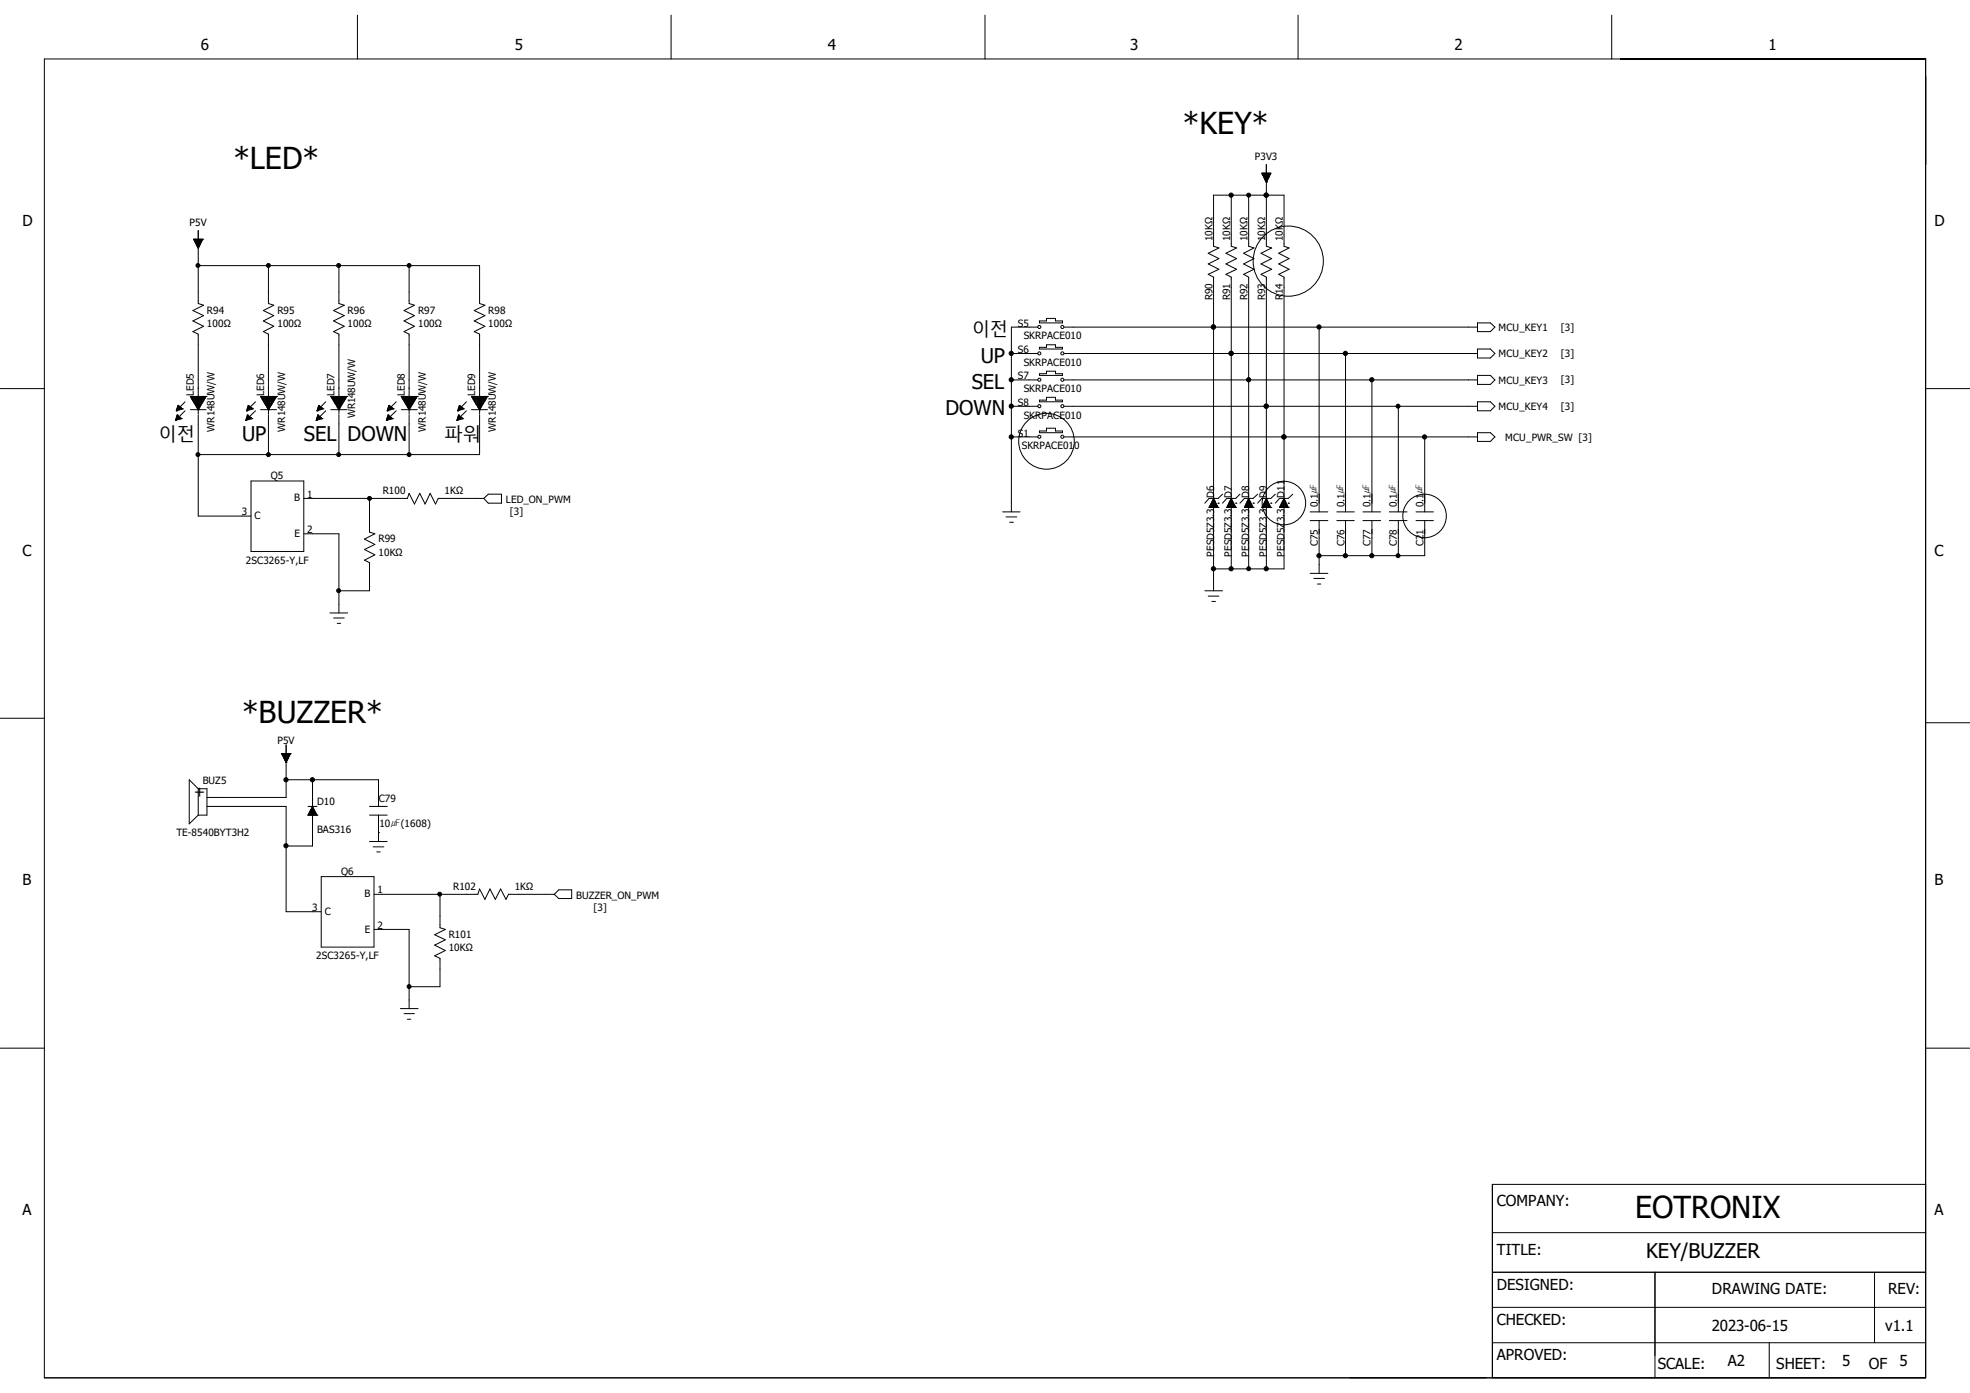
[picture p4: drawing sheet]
<svg xmlns="http://www.w3.org/2000/svg" width="297mm" height="210mm" viewBox="0 0 297 210" stroke-linecap="round" stroke-linejoin="round" font-family="sans-serif">
<g fill="none" stroke="#000" stroke-width=".15">
<path d="M6.7 8.9h283.6v198.8h-283.6zM53.9 2.3v6.6M101.2 2.3v6.6M148.5 2.3v6.6M195.7 2.3v6.6M243 2.3v6.6M29.2 36.1h.1M29.2 36.1l.7 1.3 .7-1.3M29.2 36.1h1.4M29.3 36.1v.1h1.2M29.3 36.2h1.2M29.3 36.2h1.1"/>
<path d="M29.3 36.1v.2h1.1M29.4 36.1v.3h1v-.3M29.4 36.4h1M29.4 36.1v.4h.9M29.4 36.5h1M29.5 36.6h.8M29.5 36.1v.5h.8v-.5M29.5 36.7h.8M29.5 36.1v.6h.7M29.6 36.8h.6M29.6 36.1v.8M29.6 36.1v.9"/>
<path d="M29.6 37h.5M29.6 36.9h.5M29.7 37h.4M29.7 36.1v1M29.7 37.1h.4M29.8 36.1v1.1h.2M29.8 37.2h.2M29.8 36.1v1.2h.1M29.8 36.1v1.3h.1M29.9 34.8v11l.8 .2-1.6 .8 1.6 .8-1.6 .8 1.6 .8-1.6 .8 .8 .4v12M29.9 36.1v1.2M30 36.1v1.2h-.2"/>
<path d="M30 36.1v1M30.1 36.1v.9h-.4M30.1 36.1v.8M30.2 36.1v.7h-.7M30.2 36.1v.6M30.3 36.1v.4M30.4 36.1v.2M30.5 36.1v.1M30.6 36.1h.1M185.6 29.4v7.7l.8 .3-1.6 .8 1.6 .8-1.6 .8 1.6 .8-1.6 .8 .8 .4v44M188.3 29.4v7.7l.8 .3-1.6 .8 1.6 .8-1.6 .8 1.6 .8-1.6 .8 .8 .4v44M190.2 26.1h1.4l-.7 1.4z"/>
<path d="M190.3 26.2h1.2M190.3 26.1v.1h1.3v-.1M190.4 26.1v.2h1.1M190.4 26.1v.3M190.4 26.5h1M190.5 26.1v.4h.9v-.4M190.5 26.1v.5h.8v-.5M190.5 26.5h.9M190.5 26.1v.7M190.5 26.7h.8M190.6 26.8h.7M190.6 26.1v.8h.6"/>
<path d="M190.7 26.1v.9h.5M190.7 26.1v1M190.8 27.1h.3M190.8 26.1v1.1M190.8 26.1v1.2M190.8 27.2h.3M190.8 27.3h.2M190.9 26.1v1.3h.1M190.9 27.5h.1M190.9 29.4h.1M190.9 24.8v12.3l.8 .3-1.6 .8 1.6 .8-1.6 .8 1.6 .8-1.6 .8 .8 .4v44M191 26.1v1.2h-.1"/>
<path d="M191.1 26.1v1.2h-.3M191.1 26.1v1h-.3M191.1 26.1v.9h-.4M191.2 26.1v.8h-.5M191.3 26.1v.7h-.7M191.3 26.1v.6h-.8M191.4 26.1v.3h-1M191.5 26.1v.2h-1.1M0 58.6h6.7M28.7 59.8h.1M28.7 59.8h2.4M28.7 59.8l1.2 2"/>
<path d="M28.8 59.9h2.2M28.8 59.8v.2M29 59.8v.4M29.1 59.8v.7h1.6v-.7M29.2 59.8v.9M29.4 59.8v1.1M29.5 59.8v1.3h.8v-1.3M29.6 59.8v1.6h.5M29.8 59.8v1.8M29.9 40h42.4v5.8l.8 .2-1.6 .8 1.6 .8-1.6 .8 1.6 .8-1.6 .8 .8 .4v12M30 59.8v1.8M30.1 59.8v1.5"/>
<path d="M30.4 59.8v1.1M30.6 59.8v.9M30.8 59.8v.4M30.9 59.8v.2M31.1 59.8h.1M31.1 59.8l-1.2 2M39.3 59.8h.1M39.3 59.8h2.4M39.3 59.8l1.2 2M39.4 59.9h2.2M39.4 59.8v.2M39.5 59.8v.4"/>
<path d="M39.7 59.8v.7h1.6v-.7M39.8 59.8v.9M40 59.8v1.1M40.1 59.8v1.3h.8v-1.3M40.2 59.8v1.6M40.3 59.8v1.8M40.5 40v5.8l.8 .2-1.6 .8 1.6 .8-1.6 .8 1.6 .8-1.6 .8 .8 .4v12M40.6 59.8v1.8M40.7 59.8v1.5M41 59.8v1.1M41.1 59.8v.9M41.4 59.8v.4"/>
<path d="M41.6 59.8v.2M41.7 59.8h.1M41.7 59.8l-1.2 2M49.9 59.8h.1M49.9 59.8h2.4M49.9 59.8l1.2 2M50 59.9h2.2M50 59.8v.2M50.2 59.8v.4M50.3 59.8v.7h1.6v-.7M50.4 59.8v.9M50.6 59.8v1.1"/>
<path d="M50.7 59.8v1.3h.8v-1.3M50.8 59.8v1.6h.6M51 59.8v1.8M51.1 40v5.8l.8 .2-1.6 .8 1.6 .8-1.6 .8 1.6 .8-1.6 .8 .8 .4v12M51.2 59.8v1.8M51.4 59.8v1.5M51.6 59.8v1.1M51.7 59.8v.9M52 59.8v.4M52.2 59.8v.2M52.3 59.8h.1M52.3 59.8l-1.2 2"/>
<path d="M60.5 59.8h.1M60.5 59.8h2.4M60.5 59.8l1.2 2M60.6 59.9h2.2M60.6 59.8v.2M60.7 59.8v.4M60.9 59.8v.7h1.6v-.7M61 59.8v.9M61.2 59.8v1.1M61.3 59.8v1.3h.8v-1.3M61.4 59.8v1.6h.5M61.6 59.8v1.8"/>
<path d="M61.7 40v5.8l.8 .2-1.6 .8 1.6 .8-1.6 .8 1.6 .8-1.6 .8 .8 .4v12M61.8 59.8v1.8M61.9 59.8v1.5M62.2 59.8v1.1M62.4 59.8v.9M62.6 59.8v.4M62.8 59.8v.2M62.9 59.8h.1M62.9 59.8l-1.2 2M71.1 59.8h.1M71.1 59.8h2.4M71.1 59.8l1.2 2"/>
<path d="M71.2 59.9h2.2M71.2 59.8v.2M71.4 59.8v.4M71.5 59.8v.7h1.6v-.7M71.6 59.8v.9M71.8 59.8v1.1M71.9 59.8v1.3h.8v-1.3M72.1 59.8v1.6h.5M72.2 59.8v1.8M72.4 59.8v1.8M72.6 59.8v1.5M72.8 59.8v1.1"/>
<path d="M72.9 59.8v.9M73.2 59.8v.4M73.4 59.8v.2M73.5 59.8h.1M73.5 59.8l-1.2 2M152.5 53.3h4M152.5 57.3h4M156.5 49.3h-4v27.9M156.7 48.4h1.1v-.4h1.3v.4h1.1v.3h-3.5zM156.7 52.4h1.1v-.4h1.3v.4h1.1v.2h-3.5zM156.7 56.3h1.1v-.3h1.3v.3h1.1v.3h-3.5zM160.4 49.3h62.4"/>
<path d="M160.4 53.3h62.4M160.4 57.3h62.4M183 49.3h.1M185.6 53.3h.1M188.3 57.3h.1M198.9 49.3v27.9M202.9 53.3v23.9M206.8 57.3v19.9M222.8 48.7h1.9l.7 .6-.7 .7h-1.9zM222.8 52.6h1.9l.7 .7-.7 .7h-1.9zM222.8 56.6h1.9l.7 .7-.7 .7h-1.9zM290.3 58.6h6.7"/>
<path d="M26.5 63.4h.1M26.5 63.2h.5M26.5 63.1h.8M26.6 61.9h.1M26.6 62.8h.5M26.7 61.6h.8M26.7 62.7h.2M26.7 62.6h.1M26.7 62.6v.7M26.7 62.6l-.2 .8M26.7 62.6l.5 .3M26.8 61.4h.4"/>
<path d="M26.8 61.3h.2M26.8 61.1h.1M26.8 61.1l-.2 .8M26.8 61.1l.7 .5M26.8 61.1v.7M26.8 62.7v.5M27 61.3v.5M27 62.8v.4M27.1 61.3v.5h-.5M27.1 62.9v.3M27.2 61.4v.3M27.2 62.9v.3"/>
<path d="M27.2 62.9l.1 .2M27.2 62.9h-.6v.4M27.3 63.1h.1M27.3 61.7v-.2h-.6v.4M27.3 63.1l-.8 .3M27.5 61.6h.1M27.5 61.6l-.9 .3M27.9 60.6l-1.3 1.3M27.9 61.9l-1.3 1.3M28.7 61.8h2.4M28.9 60.1h2M28.9 60.2h1.9"/>
<path d="M29 60.3h1.8M29.2 60.6h1.4M29.3 60.7h1.2M29.3 60.9h1.1M29.4 61h1M29.5 61.3h.7M29.7 61.5h.4M29.8 61.6h.2M29.9 61.8h.1M29.9 62.6v15.2h7.9M37 63.4h.1M37.1 63.2h.4"/>
<path d="M37.1 63.1h.9M37.2 61.9h.1M37.3 62.8h.3M37.3 62.6h.1M37.3 61.6h.8M37.3 62.7h.2M37.3 62.6v.7M37.3 62.6l-.3 .8M37.3 62.6l.5 .3M37.4 61.4h.4M37.4 61.1h.1M37.4 61.3h.2"/>
<path d="M37.4 61.1l-.2 .8M37.4 61.1l.6 .4M37.4 61.1v.7M37.4 62.7v.5M37.5 61.3v.5M37.5 62.8v.4M37.7 61.3v.5h-.4M37.7 62.9v.3M37.8 62.9h-.6v.4M37.8 61.4v.3M37.8 62.9v.3M37.8 72.5h8v10.6h-8z"/>
<path d="M37.8 62.9l.2 .2M38 63.1h.1M38 61.5h-.7v.4M38 61.5l.1 .1M38 61.5v.2M38 63.1l-1 .3M38.1 61.6h.1M38.1 61.6l-.9 .3M38.5 60.6l-1.3 1.3M38.5 61.9l-1.3 1.3M39.3 61.8h2.4M39.5 60.1h2"/>
<path d="M39.5 60.2h1.9M39.6 60.3h1.8M39.8 60.6h1.4M39.8 60.7h1.3M39.9 60.9h1.2M40 61h1M40.2 61.3h.6M40.3 61.4h.4M40.3 61.5h.3M40.4 61.6h.2M40.5 61.8h.1M40.5 62.6v5.9"/>
<path d="M45.8 75.1h15.6l.3-.7 .8 1.6 .8-1.6 .8 1.6 .8-1.6 .8 1.6 .4-.9h6.8M47.7 63.4h.1M47.7 63.2h.5M47.8 63.1h.8M47.8 61.9h.1M47.8 62.8h.5M47.9 61.6h.8M47.9 62.7h.1v.5M47.9 62.6h.1M47.9 62.6v.7M47.9 62.6l-.2 .8M47.9 62.6l.5 .3"/>
<path d="M48 61.4h.4M48 61.3h.2M48 61.1h.1M48 61.1l-.2 .8M48 61.1l.6 .4M48 61.1v.7M48.2 61.3v.5M48.2 62.8v.4M48.3 61.3v.5h-.5M48.3 62.9v.3M48.4 62.9h-.6v.4M48.4 61.4v.3"/>
<path d="M48.4 62.9v.3M48.4 62.9l.2 .2M48.6 63.1h.1M48.6 61.5h-.7v.4M48.6 61.5l.1 .1M48.6 61.5v.2M48.6 63.1l-.9 .3M48.7 61.6h.1M48.7 61.6l-.9 .3M49.1 60.6l-1.3 1.3M49.1 61.9l-1.3 1.3M49.9 61.8h2.4"/>
<path d="M50.1 60.1h2M50.1 60.2h1.9M50.2 60.3h1.8M50.4 60.6h1.4M50.5 60.7h1.2M50.5 60.9h1.1M50.6 61h1M50.8 61.3h.6M50.9 61.5h.4M51 61.6h.2M51.1 61.8h.1M51.1 62.6v5.9"/>
<path d="M55.7 75.1v5.1l.8 .3-1.6 .8 1.6 .8-1.6 .7 1.6 .9-1.6 .8 .8 .3v4.3h-4.6M58.3 63.4h.1M58.3 63.2h.5M58.3 63.1h.9M58.4 61.9h.1M58.4 62.8h.4M58.5 62.6h.1M58.5 61.6h.8M58.5 62.7h.2M58.5 62.6v.7M58.5 62.6l-.2 .8M58.5 62.6l.5 .3"/>
<path d="M58.6 61.4h.4M58.6 61.1h.1M58.6 61.3h.2M58.6 61.1l-.2 .8M58.6 61.1l.6 .4M58.6 61.1v.7M58.6 62.7v.5M58.8 61.3v.5M58.8 62.8v.4M58.9 61.3v.5h-.5M58.9 62.9v.3M59 62.9h-.6v.4"/>
<path d="M59 61.4v.3M59 62.9v.3M59 62.9l.2 .2M59.2 63.1h.1M59.2 61.5h-.7v.4M59.2 61.5l.1 .1M59.2 61.5v.2M59.2 63.1l-.9 .3M59.3 61.6h.1M59.3 61.6l-.9 .3M59.7 60.6l-1.3 1.3M59.7 61.9l-1.3 1.3"/>
<path d="M60.5 61.8h2.4M60.7 60.1h2M60.7 60.2h2M60.8 60.3h1.8M61 60.6h1.4M61 60.7h1.3M61.1 60.9h1.2M61.2 61h1M61.4 61.3h.6M61.6 61.5h.2M61.6 61.6h.2M61.7 61.8h.1"/>
<path d="M61.7 62.6v5.9M68.9 63.4h.1M68.9 63.2h.5M69 63.1h.8M69 61.9h.1M69 62.8h.5M69.1 61.6h.8M69.1 62.7h.2v.5M69.1 62.6h.1M69.1 62.6v.7M69.1 62.6l-.2 .8M69.1 62.6l.5 .3"/>
<path d="M69.2 61.4h.4M69.2 61.3h.2M69.3 61.1h.1M69.3 61.1l-.3 .8M69.3 61.1l.5 .4M69.3 61.1v.7M69.4 61.3v.5M69.4 62.8v.4M69.5 61.3v.5h-.5M69.5 62.9v.3M69.6 62.9h-.6v.4M69.6 61.4v.3"/>
<path d="M69.6 62.9v.3M69.6 62.9l.2 .2M69.8 63.1h.1M69.8 61.5h-.7v.4M69.8 61.5l.1 .1M69.8 61.5v.2M69.8 63.1l-.9 .3M69.9 61.6h.1M69.9 61.6l-.9 .3M70.3 60.6l-1.3 1.3M70.3 61.9l-1.3 1.3M71.1 61.8h2.4"/>
<path d="M71.3 60.1h2M71.3 60.2h1.9M71.4 60.3h1.8M71.6 60.6h1.4M71.7 60.7h1.2M71.7 60.9h1.2M71.8 61h1M72 61.3h.6M72.1 61.5h.4M72.2 61.6h.1M72.3 61.8h.1M72.3 62.6v5.9h-42.4"/>
<path d="M72.9 75.1l.7-.6h2v1.4h-2zM151.2 77.2h2.6M151.7 77.9h1.6M152.2 78.7h.6M152.5 61.3h4M152.5 65.9h4M156.7 60.3h1.1v-.4h1.3v.4h1.1v.3h-3.5zM156.7 65h1.1v-.4h1.3v.4h1.1v.2h-3.5zM160.4 61.3h62.4M160.4 65.9h62.4M182.3 76.5h.1M182.3 76.5h1.3"/>
<path d="M182.4 76.4h1.2M182.5 76.2h1v.3M182.5 76.2v.3M182.5 76.1h.9M182.6 76h.8v.5M182.6 75.9v.6M182.7 75.9h.6M182.7 75.7h.6v.8M182.7 75.6v.9M182.8 75.6h.4M182.8 75.4h.3v1.1M182.8 75.4v1.1"/>
<path d="M182.9 75.3h.1M183 75.1h.1M183 75.1l.6 1.4M183 75.1l-.7 1.4M183.6 76.5h.1M183.6 75.9h.1M184.3 74.5l-.7 .6h-1.3l-.6 .8M185 76.5h.1M185 76.5h1.3M185 76.4h1.2M185.1 76.2h1.1v.3M185.1 76.2v.3"/>
<path d="M185.2 76.1h.9M185.2 76h.8v.5M185.2 75.9v.6M185.3 75.9h.6M185.3 75.7h.6v.8M185.3 75.6v.9M185.4 75.6h.4M185.5 75.4h.3v1.1M185.5 75.4v1.1M185.6 75.3h.1M185.6 75.1h.1M185.6 75.1l.7 1.4"/>
<path d="M185.6 75.1l-.6 1.4M186.3 76.5h.1M186.3 75.9h.1M186.9 74.5l-.6 .6h-1.3l-.7 .8M187.6 76.5h.1M187.6 76.5h1.3M187.7 76.4h1.1M187.7 76.2h1.1v.3M187.7 76.2v.3M187.8 76.1h.9M187.9 76h.8v.5M187.9 75.9v.6"/>
<path d="M188 75.9h.6M188 75.7h.6v.8M188 75.6v.9M188.1 75.6h.4M188.1 75.4h.3v1.1M188.1 75.4v1.1M188.2 75.3h.1M188.3 75.1h.1M188.3 75.1l.6 1.4M188.3 75.1l-.7 1.4M188.9 76.5h.1M188.9 75.9h.1"/>
<path d="M189.6 74.5l-.7 .6h-1.3l-.7 .8M190.2 76.5h.1M190.2 76.5h1.4M190.4 76.4h1.1M190.4 76.2h1v.3M190.4 76.2v.3M190.5 76.1h.9M190.5 76h.8v.5M190.5 75.9v.6M190.6 75.9h.7M190.7 75.7h.5v.8M190.7 75.6v.9"/>
<path d="M190.8 75.6h.3M190.8 75.4h.3v1.1M190.8 75.4v1.1M190.9 75.3h.1M190.9 75.1h.1M190.9 61.3h.1M190.9 75.1l.7 1.4M190.9 75.1l-.7 1.4M191.6 76.5h.1M191.6 75.9h.1M192.3 74.5l-.7 .6h-1.4l-.6 .8M192.9 76.5h.1"/>
<path d="M192.9 76.5h1.3M193 76.4h1.2M193 76.2h1.1v.3M193 76.2v.3M193.1 76.1h1M193.2 76h.8v.5M193.2 75.9v.6M193.3 75.9h.6M193.3 75.7h.5v.8M193.3 75.6v.9M193.4 75.6h.4M193.5 75.4h.2v1.1"/>
<path d="M193.5 75.4v1.1M193.5 75.3h.1M193.6 75.1h.1M193.6 65.9h.1M193.6 75.1l.6 1.4M193.6 75.1l-.7 1.4M194.2 76.5h.1M194.2 75.9h.1M194.9 74.5l-.7 .6h-1.3l-.6 .8M197.5 78.5h2.7M197.5 77.2h2.7M198.9 78.5v7.9"/>
<path d="M201.5 78.5h2.7M201.5 77.2h2.7M202.9 78.5v5.3M205.5 78.5h2.7M205.5 77.2h2.7M206.8 78.5v5.3M209.5 78.5h2.6M209.5 77.2h2.6M210.8 61.3v15.9M210.8 78.5v5.3M213.5 78.5h2.6M213.5 77.2h2.6"/>
<path d="M214.8 65.9v11.3M214.8 78.5v5.3h-15.9M222.8 60.6h1.9l.7 .7-.7 .6h-1.9zM222.8 65.2h1.9l.7 .7-.7 .6h-1.9zM45.8 80.5h5.3v11.9M49.7 92.4h2.7M50.3 93.2h1.6M50.8 94h.6M181.7 89.1h2.6M182.2 89.9h1.6M182.7 90.7h.6M183 85.8h10.6v-44l-.8-.4 1.6-.8-1.6-.8 1.6-.8-1.6-.8 1.6-.8-.8-.3v-7.7h-10.6v7.7l.8 .3-1.6 .8 1.6 .8-1.6 .8 1.6 .8-1.6 .8 .8 .4v47.3"/>
<path d="M197.5 86.4h2.7M198.1 87.2h1.6M198.6 88.1h.5M0 108.3h6.7M29.9 118.9h1.3v4h-1.3M29.9 118.9v4M29.9 118.9l-1.4-1.3v6.6l1.4-1.3M42.5 113.6h.1M42.5 113.6l.6 1.3M42.5 113.6h1.3M42.5 113.7h1.3M42.5 113.6v.1"/>
<path d="M42.5 113.7h1.2M42.6 113.9h1M42.6 113.6v.2h1.1v-.2M42.6 113.6v.4M42.7 114h.9M42.7 114.1h.9M42.7 113.6v.4M42.8 114.2h.7M42.8 113.6v.6M42.8 113.6v.7h.7v-.7M42.8 114.3h.7M42.8 113.6v.8"/>
<path d="M42.9 114.4h.5M42.9 113.6v.9M42.9 114.5h.4M43 113.6v1h.3M43 113.6v1.1h.2M43.1 113.6v1.3M43.1 114.9h.1M43.1 112.3v7.9h-11.9M43.1 117.6h14v4M43.2 113.6v1.2h-.1M43.3 113.6v1h-.3M43.4 113.6v.9h-.5"/>
<path d="M43.4 113.6v.7h-.6M43.5 113.6v.5h-.7M43.6 113.6v.4h-.9M43.6 113.6v.3h-1M43.7 113.6v.1h-1.2M43.8 113.6h.1M43.8 113.6l-.7 1.3M47.1 117.6v10h-4M290.3 109h6.7M31.2 121.6h11.9v15.9h5.3M46.4 122.9h.1M46.4 122.9h1.4"/>
<path d="M46.4 121.6h1.4M46.5 122.8h1.2M46.6 122.6h1.1v.3M46.6 122.6v.3M46.7 122.5h.9M46.7 122.9v-.6h.8v.6M46.8 122.2h.6M46.8 122.1h.6v.8M46.8 122v.9M46.9 122h.4M47 121.8h.2v1.1M47 121.8v1.1"/>
<path d="M47.1 121.7h.1M47.1 121.6h.1M47.1 121.6l.7 1.3M47.1 121.6l-.7 1.3M47.8 122.9h.1M48.4 132.2h8v10.6h-8zM55.7 122.9h2.7M55.7 121.6h2.7M55.7 126.9h2.7M56.3 127.7h1.6M56.4 134.8h15.7l.2-.8 .8 1.6 .8-1.6 .8 1.6 .8-1.6 .8 1.6 .4-.8h6.9M56.8 128.4h.5"/>
<path d="M57.1 125.5h.1M57.1 122.9v4M66.3 134.8v5.1l.8 .2-1.6 .8 1.6 .8-1.6 .8 1.6 .8-1.6 .8 .8 .4v4.3h-4.6M84.2 134.2h2v1.3h-2l-.6-.7zM0 158h6.7M56.4 140.1h5.3v12M60.4 152.1h2.6M60.9 152.8h1.6M61.4 153.7h.5M290.3 158h6.7M290.3 178.6h-65.3v29.1M225 197.1h65.3"/>
<path d="M225 191.8h65.3M225 185.8h65.3M249.5 191.8v15.9M282.6 191.8v10.6M225 202.4h65.3M266.7 202.4v5.3"/>
<circle cx="194.2" cy="39.4" r="5.3"/>
<circle cx="156.7" cy="53.3" r=".23"/>
<circle cx="156.7" cy="49.3" r=".23"/>
<circle cx="156.7" cy="57.3" r=".23"/>
<circle cx="160.2" cy="53.3" r=".23"/>
<circle cx="160.2" cy="57.3" r=".23"/>
<circle cx="160.2" cy="49.3" r=".23"/>
<circle cx="156.7" cy="65.8" r=".23"/>
<circle cx="156.7" cy="61.2" r=".23"/>
<circle cx="157.8" cy="66.5" r="4.2"/>
<circle cx="160.2" cy="61.2" r=".23"/>
<circle cx="160.2" cy="65.8" r=".23"/>
<circle cx="193.6" cy="75.8" r="3.3"/>
<circle cx="214.8" cy="77.8" r="3.3"/>
</g>
<g fill="#000" stroke="#000" stroke-width=".15">
<circle cx="185.6" cy="29.4" r=".32"/>
<circle cx="188.3" cy="29.4" r=".3"/>
<circle cx="190.9" cy="29.4" r=".32"/>
<circle cx="29.8" cy="40" r=".3"/>
<circle cx="40.5" cy="40" r=".3"/>
<circle cx="51.1" cy="40" r=".3"/>
<circle cx="61.7" cy="40" r=".3"/>
<circle cx="152.5" cy="57.3" r=".32"/>
<circle cx="152.5" cy="53.3" r=".32"/>
<circle cx="182.9" cy="49.3" r=".32"/>
<circle cx="185.6" cy="53.3" r=".32"/>
<circle cx="188.3" cy="57.3" r=".3"/>
<circle cx="198.9" cy="49.3" r=".32"/>
<circle cx="202.8" cy="53.3" r=".32"/>
<circle cx="206.8" cy="57.3" r=".32"/>
<circle cx="29.8" cy="68.5" r=".3"/>
<circle cx="40.5" cy="68.5" r=".3"/>
<circle cx="51.1" cy="68.5" r=".3"/>
<circle cx="55.7" cy="75.1" r=".3"/>
<circle cx="61.7" cy="68.5" r=".3"/>
<circle cx="152.5" cy="61.2" r=".32"/>
<circle cx="152.5" cy="65.9" r=".32"/>
<circle cx="190.9" cy="61.2" r=".32"/>
<circle cx="193.6" cy="65.9" r=".32"/>
<circle cx="210.8" cy="61.2" r=".3"/>
<circle cx="214.8" cy="65.9" r=".32"/>
<circle cx="51.1" cy="89" r=".3"/>
<circle cx="182.9" cy="85.7" r=".32"/>
<circle cx="185.6" cy="85.7" r=".32"/>
<circle cx="188.3" cy="85.7" r=".3"/>
<circle cx="190.9" cy="85.7" r=".32"/>
<circle cx="198.9" cy="83.8" r=".32"/>
<circle cx="202.8" cy="83.8" r=".32"/>
<circle cx="206.8" cy="83.8" r=".32"/>
<circle cx="210.8" cy="83.8" r=".3"/>
<circle cx="43.1" cy="117.6" r=".32"/>
<circle cx="47.1" cy="117.6" r=".32"/>
<circle cx="43.1" cy="127.5" r=".32"/>
<circle cx="66.3" cy="134.8" r=".3"/>
<circle cx="61.7" cy="148.7" r=".3"/>
</g>
<g font-size="4.6">
<text x="178.4" y="20.2">*KEY*</text>
<text x="35.2" y="25.5">*LED*</text>
<text x="36.5" y="109">*BUZZER*</text>
<text x="246.5" y="183.6">EOTRONIX</text>
</g>
<g font-size="3.1">
<text x="146.5" y="58.6">SEL</text>
<text x="147.9" y="54.7">UP</text>
<text x="142.5" y="62.6">DOWN</text>
<text x="36.5" y="66.5">UP</text>
<text x="45.8" y="66.5">SEL DOWN</text>
<text x="248.2" y="189.7">KEY/BUZZER</text>
</g>
<g font-size="2.8">
<text x="146.5" y="50.6">이전</text>
<text x="23.9" y="66.5">이전</text>
<text x="67" y="66.5">파워</text>
</g>
<g font-size="2.3">
<text x="30.3" y="7.6">6</text>
<text x="77.6" y="7.6">5</text>
<text x="124.8" y="7.6">4</text>
<text x="170.4" y="7.6">3</text>
<text x="219.3" y="7.6">2</text>
<text x="266.6" y="7.6">1</text>
<text x="3.4" y="34.1">D</text>
<text x="291.6" y="34.1">D</text>
<text x="3.4" y="83.8">C</text>
<text x="291.6" y="83.8">C</text>
<text x="29.3" y="120.2">+</text>
<text x="3.4" y="133.5">B</text>
<text x="291.6" y="133.5">B</text>
<text x="3.4" y="183.2">A</text>
<text x="225.7" y="181.9">COMPANY:</text>
<text x="291.6" y="183.2">A</text>
<text x="225.7" y="189.1">TITLE:</text>
<text x="225.7" y="194.5">DESIGNED:</text>
<text x="258.1" y="195.1">DRAWING DATE:</text>
<text x="284.6" y="195.1">REV:</text>
<text x="225.7" y="199.8">CHECKED:</text>
<text x="258.1" y="200.6">2023-06-15</text>
<text x="284.2" y="200.6">v1.1</text>
<text x="225.7" y="205.1">APROVED:</text>
<text x="249.9" y="206.4">SCALE:</text>
<text x="260.5" y="205.9">A2</text>
<text x="267.8" y="206.4">SHEET:</text>
<text x="277.7" y="205.9">5</text>
<text x="281.8" y="206.4">OF</text>
<text x="286.4" y="205.9">5</text>
</g>
<g font-size="1.5">
<text x="189.2" y="24.2">P3V3</text>
<text x="28.6" y="34.1">P5V</text>
<text x="182.8" y="36.3" transform="rotate(-90 182.8 36.3)">10KΩ</text>
<text x="185.5" y="36.3" transform="rotate(-90 185.5 36.3)">10KΩ</text>
<text x="188.1" y="36.3" transform="rotate(-90 188.1 36.3)">10KΩ</text>
<text x="190.8" y="36.3" transform="rotate(-90 190.8 36.3)">10KΩ</text>
<text x="193.4" y="36.3" transform="rotate(-90 193.4 36.3)">10KΩ</text>
<text x="31.2" y="47.3">R94</text>
<text x="41.8" y="47.3">R95</text>
<text x="52.4" y="47.3">R96</text>
<text x="63" y="47.3">R97</text>
<text x="73.6" y="47.3">R98</text>
<text x="182.8" y="45.3" transform="rotate(-90 182.8 45.3)">R90</text>
<text x="185.5" y="45.3" transform="rotate(-90 185.5 45.3)">R91</text>
<text x="188.1" y="45.3" transform="rotate(-90 188.1 45.3)">R92</text>
<text x="190.8" y="45.3" transform="rotate(-90 190.8 45.3)">R93</text>
<text x="193.4" y="45.3" transform="rotate(-90 193.4 45.3)">R14</text>
<text x="31.2" y="49.3">100Ω</text>
<text x="41.8" y="49.3">100Ω</text>
<text x="52.4" y="49.3">100Ω</text>
<text x="63" y="49.3">100Ω</text>
<text x="73.6" y="49.3">100Ω</text>
<text x="153.5" y="49.3">S5</text>
<text x="153.5" y="53.2">S6</text>
<text x="154.3" y="51.2">SKRPACE010</text>
<text x="225.9" y="49.9">MCU_KEY1</text>
<text x="225.9" y="53.8">MCU_KEY2</text>
<text x="235.3" y="49.9">[3]</text>
<text x="235.3" y="53.8">[3]</text>
<text x="29.2" y="59.7" transform="rotate(-90 29.2 59.7)">LED5</text>
<text x="39.8" y="59.7" transform="rotate(-90 39.8 59.7)">LED6</text>
<text x="50.4" y="59.7" transform="rotate(-90 50.4 59.7)">LED7</text>
<text x="61" y="59.7" transform="rotate(-90 61 59.7)">LED8</text>
<text x="71.6" y="59.7" transform="rotate(-90 71.6 59.7)">LED9</text>
<text x="153.5" y="57.2">S7</text>
<text x="154.3" y="55.2">SKRPACE010</text>
<text x="154.3" y="59.1">SKRPACE010</text>
<text x="225.9" y="57.8">MCU_KEY3</text>
<text x="235.3" y="57.8">[3]</text>
<text x="32.3" y="65.1" transform="rotate(-90 32.3 65.1)">WR148UW/W</text>
<text x="43" y="65.1" transform="rotate(-90 43 65.1)">WR148UW/W</text>
<text x="53.6" y="63.1" transform="rotate(-90 53.6 63.1)">WR148UW/W</text>
<text x="64.2" y="65.1" transform="rotate(-90 64.2 65.1)">WR148UW/W</text>
<text x="74.8" y="65.1" transform="rotate(-90 74.8 65.1)">WR148UW/W</text>
<text x="153.5" y="61.2">S8</text>
<text x="153.5" y="65.8">S1</text>
<text x="154.3" y="63.1">SKRPACE010</text>
<text x="225.9" y="61.8">MCU_KEY4</text>
<text x="235.3" y="61.8">[3]</text>
<text x="154.1" y="67.7">SKRPACE010</text>
<text x="226.9" y="66.5">MCU_PWR_SW [3]</text>
<text x="36.4" y="77.7">3</text>
<text x="40.9" y="72.3">Q5</text>
<text x="44.4" y="75.6">B</text>
<text x="46.3" y="75">1</text>
<text x="57.7" y="74.5">R100</text>
<text x="67" y="74.5">1KΩ</text>
<text x="76.3" y="75.9">LED_ON_PWM</text>
<text x="76.9" y="77.7">[3]</text>
<text x="183.1" y="75" transform="rotate(-90 183.1 75)">D6</text>
<text x="185.7" y="75" transform="rotate(-90 185.7 75)">D7</text>
<text x="188.3" y="75" transform="rotate(-90 188.3 75)">D8</text>
<text x="191" y="75" transform="rotate(-90 191 75)">D9</text>
<text x="193.7" y="75" transform="rotate(-90 193.7 75)">D11</text>
<text x="198.7" y="76.5" transform="rotate(-90 198.7 76.5)">0.1㎌</text>
<text x="202.7" y="76.5" transform="rotate(-90 202.7 76.5)">0.1㎌</text>
<text x="206.6" y="76.5" transform="rotate(-90 206.6 76.5)">0.1㎌</text>
<text x="210.6" y="76.5" transform="rotate(-90 210.6 76.5)">0.1㎌</text>
<text x="214.6" y="76.5" transform="rotate(-90 214.6 76.5)">0.1㎌</text>
<text x="38.4" y="78.3">C</text>
<text x="44.4" y="80.9">E</text>
<text x="46.3" y="80.3">2</text>
<text x="57.1" y="81.8">R99</text>
<text x="57.1" y="83.8">10KΩ</text>
<text x="183.1" y="83.9" transform="rotate(-90 183.1 83.9)">PESD5Z3.3</text>
<text x="185.7" y="83.9" transform="rotate(-90 185.7 83.9)">PESD5Z3.3</text>
<text x="188.3" y="83.9" transform="rotate(-90 188.3 83.9)">PESD5Z3.3</text>
<text x="191" y="83.9" transform="rotate(-90 191 83.9)">PESD5Z3.3</text>
<text x="193.7" y="83.9" transform="rotate(-90 193.7 83.9)">PESD5Z3.3</text>
<text x="198.7" y="82.3" transform="rotate(-90 198.7 82.3)">C75</text>
<text x="202.7" y="82.3" transform="rotate(-90 202.7 82.3)">C76</text>
<text x="206.6" y="82.3" transform="rotate(-90 206.6 82.3)">C77</text>
<text x="210.6" y="82.3" transform="rotate(-90 210.6 82.3)">C78</text>
<text x="214.6" y="82.3" transform="rotate(-90 214.6 82.3)">C21</text>
<text x="37.1" y="85">2SC3265-Y,LF</text>
<text x="41.8" y="112.1">P5V</text>
<text x="30.6" y="118.2">BUZ5</text>
<text x="47.8" y="121.4">D10</text>
<text x="47.8" y="125.5">BAS316</text>
<text x="57.1" y="120.9">C79</text>
<text x="57.2" y="124.7">10㎌(1608)</text>
<text x="26.6" y="126.1">TE-8540BYT3H2</text>
<text x="51.4" y="131.9">Q6</text>
<text x="47.1" y="137.3">3</text>
<text x="49" y="137.9">C</text>
<text x="54.9" y="135.3">B</text>
<text x="56.9" y="134.7">1</text>
<text x="68.3" y="134.2">R102</text>
<text x="77.6" y="134.2">1KΩ</text>
<text x="86.9" y="135.5">BUZZER_ON_PWM</text>
<text x="89.5" y="137.3">[3]</text>
<text x="55" y="140.6">E</text>
<text x="56.9" y="140">2</text>
<text x="67.6" y="141.4">R101</text>
<text x="67.6" y="143.4">10KΩ</text>
<text x="47.7" y="144.6">2SC3265-Y,LF</text>
</g>
</svg>
